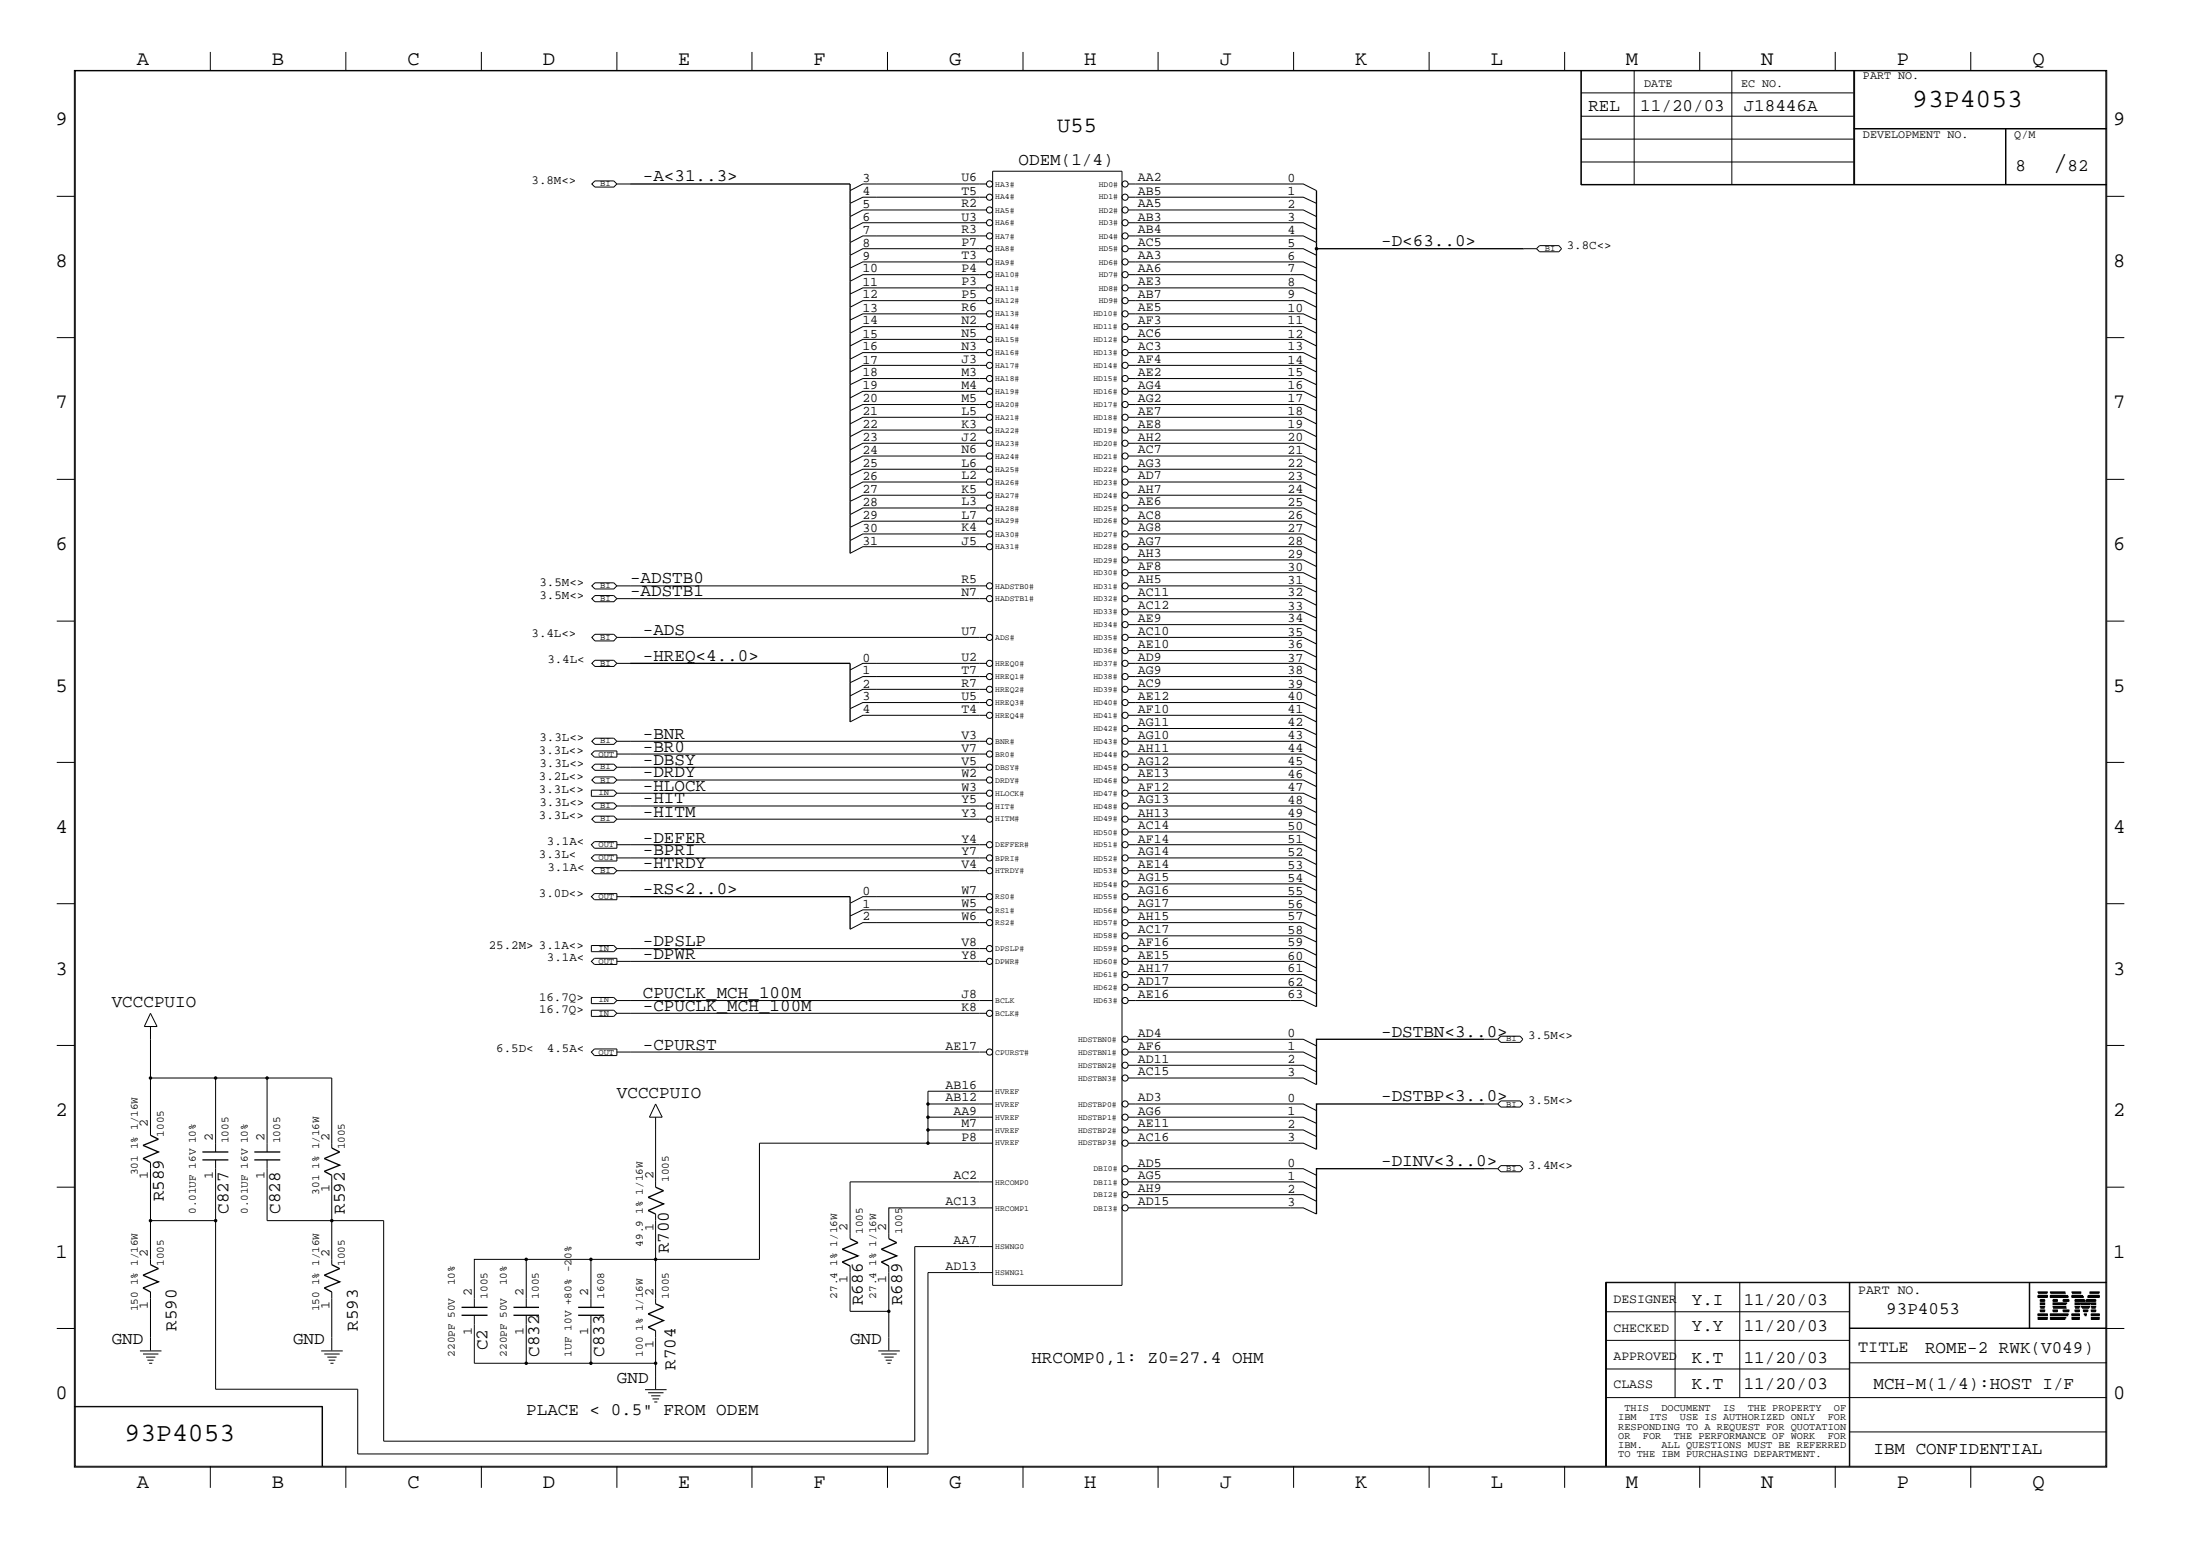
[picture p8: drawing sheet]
<svg xmlns="http://www.w3.org/2000/svg" width="423mm" height="300mm" viewBox="0 0 423 300" stroke-linecap="round" stroke-linejoin="round" font-family="sans-serif">
<g fill="none" stroke="#000" stroke-width=".19">
<path d="M14.3 13.5h391.1v268.7h-391.1zM14.5 13.6h390.7v268.4h-390.7zM40.5 10v3.5M66.5 10v3.5M92.6 10v3.5M118.7 10v3.5M144.7 10v3.5M170.8 10v3.5M196.9 10v3.5M222.8 10v3.5M248.9 10v3.5M275 10v3.5"/>
<path d="M301.1 10v3.5M304.2 13.5v22.1h101.2M304.2 17.9h52.5M304.3 13.5v22.1M314.5 13.5v22.1M327.1 10v3.5M333.2 13.5v22.1M353.1 10v3.5M356.7 13.5v22.1M356.9 13.5v22.1M379.2 10v3.5M10.9 37.8h3.4"/>
<path d="M113.9 35.4l.6-.6h3.6l.6 .6-.6 .6h-3.6zM118.7 35.4h2.5M189.8 37.9h-23.8l-2.4 1.2M189.8 35.4h-23.8l-2.4 1.3M191 32.9h24.9v214.3h-24.9zM217.1 35.4h33.7l2.5 1.3M217.1 37.9h33.7l2.5 1.2M304.2 35.5h101.2M304.2 26.8h52.5M304.2 22.4h52.5M304.3 31.2h52.4M356.7 24.8h48.7"/>
<path d="M356.7 24.7h48.7M385.9 24.8v10.8M386 24.8v10.8M405.4 37.8h3.4M189.8 57.8h-23.8l-2.4 1.3M189.8 45.4h-23.8l-2.4 1.3M189.8 47.8h-23.8l-2.4 1.3M189.8 50.4h-23.8l-2.4 1.2M189.8 52.8h-23.8l-2.4 1.3M189.8 55.4h-23.8l-2.4 1.2M189.8 42.8h-23.8l-2.4 1.3M189.8 40.4h-23.8l-2.4 1.3"/>
<path d="M217.1 57.8h33.7l2.5 1.3M217.1 55.4h33.7l2.5 1.2M217.1 52.8h33.7l2.5 1.3M217.1 45.4h33.7l2.5 1.3M217.1 47.8h33.7l2.5 1.3M217.1 50.4h33.7l2.5 1.2M217.1 42.8h33.7l2.5 1.3M217.1 40.4h33.7l2.5 1.3M293.2 47.8h2.5M296.2 47.2h3.8l.5 .6-.5 .6h-3.8l-.5-.6zM10.9 64.9h3.4M189.8 70.3h-23.8l-2.4 1.2"/>
<path d="M189.8 72.8h-23.8l-2.4 1.2M189.8 77.8h-23.8l-2.4 1.2M189.8 75.3h-23.8l-2.4 1.2M189.8 60.4h-23.8l-2.4 1.2M189.8 62.8h-23.8l-2.4 1.3M189.8 67.8h-23.8l-2.4 1.3M189.8 65.3h-23.8l-2.4 1.2M217.1 77.8h33.7l2.5 1.2M217.1 75.3h33.7l2.5 1.2M217.1 70.3h33.7l2.5 1.2M217.1 72.8h33.7l2.5 1.2M217.1 67.8h33.7l2.5 1.3"/>
<path d="M217.1 65.3h33.7l2.5 1.2M217.1 60.4h33.7l2.5 1.2M217.1 62.8h33.7l2.5 1.3M405.4 64.9h3.4M10.9 92.2h3.4M189.8 95.3h-23.8l-2.4 1.1M189.8 97.7h-23.8l-2.4 1.3M189.8 82.7h-23.8l-2.4 1.3M189.8 85.3h-23.8l-2.4 1.2M189.8 87.7h-23.8l-2.4 1.3M189.8 90.3h-23.8l-2.4 1.1M189.8 92.7h-23.8l-2.4 1.3"/>
<path d="M189.8 80.3h-23.8l-2.4 1.2M217.1 80.3h33.7l2.5 1.2M217.1 97.7h33.7l2.5 1.3M217.1 95.3h33.7l2.5 1.1M217.1 92.7h33.7l2.5 1.3M217.1 90.3h33.7l2.5 1.1M217.1 85.3h33.7l2.5 1.2M217.1 87.7h33.7l2.5 1.3M217.1 82.7h33.7l2.5 1.3M405.4 92.2h3.4M10.9 119.5h3.4M113.9 112.7l.6-.6h3.6l.6 .6-.6 .6h-3.6z"/>
<path d="M113.9 115.1l.6-.5h3.6l.6 .5-.6 .6h-3.6zM118.7 115.1h71.1M118.7 112.7h71.1M189.8 102.7h-23.8l-2.4 1.3M189.8 100.2h-23.8l-2.4 1.2M189.8 105.2h-23.8l-2.4 1.2M217.1 117.7h33.7l2.5 1.2M217.1 115.1h33.7l2.5 1.3M217.1 110.2h33.7l2.5 1.2M217.1 112.7h33.7l2.5 1.2M217.1 107.7h33.7l2.5 1.3M217.1 105.2h33.7l2.5 1.2"/>
<path d="M217.1 102.7h33.7l2.5 1.3M217.1 100.2h33.7l2.5 1.2M405.4 119.5h3.4M113.9 122.6l.6-.6h3.6l.6 .6-.6 .7h-3.6zM113.9 127.6l.6-.6h3.6l.6 .6-.6 .6h-3.6zM118.7 127.6h2.5M118.7 122.6h71.1M189.8 137.6h-23.8l-2.4 1.3M189.8 135.1h-23.8l-2.4 1.2M189.8 127.6h-23.8l-2.4 1.3M189.8 132.6h-23.8l-2.4 1.3M189.8 130.1h-23.8l-2.4 1.2"/>
<path d="M217.1 135.1h33.7l2.5 1.2M217.1 137.6h33.7l2.5 1.3M217.1 132.6h33.7l2.5 1.3M217.1 130.1h33.7l2.5 1.2M217.1 127.6h33.7l2.5 1.3M217.1 122.6h33.7l2.5 1.3M217.1 125.1h33.7l2.5 1.3M217.1 120.1h33.7l2.5 1.3M10.9 146.6h3.4M113.8 152h4.3l.6 .6-.6 .6h-4.3zM113.9 150l.6-.6h3.6l.6 .6-.6 .6h-3.6zM113.9 155l.6-.6h3.6l.6 .6-.6 .6h-3.6z"/>
<path d="M113.9 142.6l.6-.6h3.6l.6 .6-.6 .6h-3.6zM113.9 157.6l.6-.6h3.6l.6 .6-.6 .6h-3.6zM114.4 144.4h4.3v1.2h-4.3l-.6-.6zM114.5 147h3.6l.6 .6-.6 .6h-3.6l-.6-.6zM118.7 157.6h71.1M118.7 155h71.1M118.7 152.6h71.1M118.7 150h71.1M118.7 147.6h71.1M118.7 145h71.1M118.7 142.6h71.1M217.1 157.6h33.7l2.5 1.2"/>
<path d="M217.1 155h33.7l2.5 1.3M217.1 152.6h33.7l2.5 1.2M217.1 147.6h33.7l2.5 1.2M217.1 150h33.7l2.5 1.3M217.1 145h33.7l2.5 1.3M217.1 142.6h33.7l2.5 1.2M217.1 140.1h33.7l2.5 1.2M405.4 146.6h3.4M10.9 173.8h3.4M113.8 172.5l.6-.6h4.3v1.2h-4.3zM114.4 164.4h4.3v1.2h-4.3l-.6-.6zM114.4 161.9h4.3v1.3h-4.3l-.6-.7z"/>
<path d="M114.5 166.9h3.6l.6 .6-.6 .6h-3.6l-.6-.6zM118.7 172.5h2.5M118.7 167.5h71.1M118.7 165h71.1M118.7 162.5h71.1M189.8 177.5h-23.8l-2.4 1.2M189.8 172.5h-23.8l-2.4 1.2M189.8 175h-23.8l-2.4 1.2M217.1 177.5h33.7l2.5 1.2M217.1 172.5h33.7l2.5 1.2M217.1 175h33.7l2.5 1.2M217.1 170h33.7l2.5 1.3"/>
<path d="M217.1 167.5h33.7l2.5 1.2M217.1 165h33.7l2.5 1.3M217.1 160h33.7l2.5 1.3M217.1 162.5h33.7l2.5 1.2M405.4 173.8h3.4M29 197.4v9.9h12.5M29 194.9l1.2 2.5h-2.4zM113.8 181.9h4.3l.6 .6-.6 .5h-4.3zM113.8 191.9h4.3l.6 .5-.6 .6h-4.3zM113.8 194.3h4.3l.6 .6-.6 .6h-4.3zM114.4 184.3h4.3v1.2h-4.3l-.6-.6zM118.7 192.4h72.3"/>
<path d="M118.7 184.9h71.1M118.7 182.5h71.1M118.7 194.9h71.1M217.1 199.9h33.7l2.5 1.3M217.1 189.9h33.7l2.5 1.3M217.1 187.5h33.7l2.5 1.2M217.1 192.4h33.7l2.5 1.2M217.1 184.9h33.7l2.5 1.3M217.1 182.5h33.7l2.5 1.2M217.1 180h33.7l2.5 1.2M285.7 199.9h2.5M288.2 199.9l.6-.6h3.7l.5 .6-.5 .6h-3.7z"/>
<path d="M10.9 201.1h3.4M29 207.3v11.1M41.5 207.3h22.3v13.5M41.5 207.3v14.3M51.4 207.3v14.3M113.8 202.4l.6-.6h4.3v1.2h-4.3zM118.7 202.4h71.1M126.2 212.3l1.2 2.6h-2.4zM126.2 214.9v13.4M178.6 212.3v2.6h12.4M178.6 214.9v2.4h12.4M178.6 217.3v2.6h12.4"/>
<path d="M178.6 219.9h-32.5v22.3h-32.4v9.3M191 209.9h-12.4v2.4h12.4M217.1 207.3h33.7l2.5 1.3M217.1 204.9h33.7l2.5 1.3M217.1 202.4h33.7l2.5 1.2M217.1 219.9h33.7l2.5 1.2M217.1 217.3h33.7l2.5 1.3M217.1 214.9h33.7l2.5 1.2M217.1 212.3h33.7l2.5 1.3M285.7 212.3h2.5M288.8 211.8h3.7l.5 .5-.5 .6h-3.7l-.6-.6zM405.4 201.1h3.4"/>
<path d="M10.9 228.3h3.4M29 223.6v11.2h12.5M29 234.8v8.4M41.5 223.1v44.1h27.3v12.5h109.8v-34.9h12.4M51.4 223.1v11.7h12.4v-8.7M126.2 233.5v17.3M191 239.8h-15v37.4h-102.2v-42.4h-10v8.4M191 232.3h-20v6M191 227.3h-27.4v11M217.1 229.8h33.7l2.5 1.3M217.1 232.3h33.7l2.5 1.2M217.1 227.3h33.7l2.5 1.3"/>
<path d="M217.1 224.8h33.7l2.5 1.3M285.7 224.8h2.5M288.8 224.2h3.7l.5 .6-.5 .6h-3.7l-.6-.6zM405.4 228.3h3.4M10.9 255.5h3.4M26.9 259.8h4.2M29 248.5v11.3M61.8 259.8h4.2M63.8 248.5v11.3M91.3 253v9.2h10M101.3 253v9.2h12.4M101.3 242.2h-10v9.3"/>
<path d="M113.7 253v9.2h12.5M113.7 242.2h-12.4v9.3M126.2 255.9v11.3M163.6 243.5v8.7h7.4M169 259.8h4.1M171 243.5v16.3M308.9 246.7h96.5M308.9 257.8h47M308.9 252.3h47M309.1 246.6v35.4M322.3 246.6v22.2M334.8 246.6v22.2"/>
<path d="M355.9 246.6v35.4M355.9 255.4h49.5M355.9 255.5h52.9M390.5 246.6v8.9M390.6 246.6v8.9M392.2 253.7h1.8zM392.2 253.6h1.8zM392.2 253.4l1.8 .1zM392.2 253l1.8 .1zM392.2 252.8l1.8 .1zM392.2 252.7l1.8 .1zM392.2 249.4l1.8 .1z"/>
<path d="M392.2 249.3l1.8 .1zM392.2 249.2l1.8 .1zM392.2 248.8h1.8zM392.2 248.7h1.8zM392.2 248.5l1.8 .1zM392.6 252.3h.8zM392.6 252.1l.8 .1zM392.6 252l.8 .1zM392.6 251.6h.8zM392.6 251.5h.8zM392.6 251.3l.8 .1zM392.6 250.9l.8 .1z"/>
<path d="M392.6 250.8h.8zM392.6 250.6l.8 .1zM392.6 250.2l.8 .1zM392.6 250l.8 .1zM392.6 249.9h.8zM394.5 253.7h2.8zM394.5 253.6h2.9zM394.5 253.4l3 .1zM394.5 248.8h3zM394.5 248.7h2.9zM394.5 248.5l2.8 .1zM394.5 253l3.3 .1z"/>
<path d="M394.5 252.8l3.4 .1zM394.5 252.7l3.4 .1zM394.5 249.4l3.4 .1zM394.5 249.3l3.4 .1zM394.5 249.2l3.3 .1zM395.1 251.6h2.6zM395.1 251.5h2.5zM395.1 251.3l2.4 .1zM395.1 250.9l2.4 .1zM395.1 250.8h2.5zM395.1 250.6l2.6 .1zM395.1 252.3h.8z"/>
<path d="M395.1 252.1l.8 .1zM395.1 252l.8 .1zM395.1 250.2l.8 .1zM395.1 250l.8 .1zM395.1 249.9h.8zM397 252.3h1.1zM397 252.1l1.1 .1zM397 252l1.1 .1zM397 250.2l1.1 .1zM397 250l1.1 .1zM397 249.9h1.1zM398.7 253.7h1.4z"/>
<path d="M398.7 253.6h1.4zM398.7 253.4l1.4 .1zM398.7 253l1.4 .1zM398.7 252.8l1.4 .1zM398.7 252.7l1.4 .1zM398.7 249.4l2.2 .1zM398.7 249.3l2.1 .1zM398.7 249.2l2 .1zM398.7 248.8h1.8zM398.7 248.7h1.8zM398.7 248.5l1.7 .1zM399.3 252.3h.8z"/>
<path d="M399.3 252.1l.8 .1zM399.3 252l.8 .1zM399.3 251.6h.8zM399.3 251.5h.8zM399.3 251.3l.8 .1zM399.3 250.9l.8 .1zM399.3 250.8h.8zM399.3 250.6l.8 .1zM399.3 250.2l1.9 .1zM399.3 250l1.9 .1zM399.3 249.9h1.8zM400.3 250.6l2 .1z"/>
<path d="M400.4 250.9l1.8 .1zM400.4 250.8h1.8zM400.5 251.3l1.6 .1zM400.6 251.5h1.5zM400.6 251.6h1.4zM400.9 252.1l.8 .1zM400.9 252l.8 .1zM401 252.3h.7zM401.1 252.7l.4 .1zM401.2 252.8l.3 .1zM401.2 253l.2 .1zM401.4 250.2l1.9 .1z"/>
<path d="M401.5 250l1.8 .1zM401.5 249.9h1.8zM401.7 249.4l2.2 .1zM401.8 249.3l2.1 .1zM401.8 249.2l2.1 .1zM402.1 248.8h1.8zM402.1 248.7h1.8zM402.2 248.5l1.7 .1zM402.4 253.7h1.5zM402.4 253.6h1.5zM402.4 253.4l1.5 .1zM402.4 253l1.5 .1z"/>
<path d="M402.4 252.8l1.5 .1zM402.4 252.7l1.5 .1zM402.4 252.3h.9zM402.4 252.1l.9 .1zM402.4 252l.9 .1zM402.4 251.6h.9zM402.4 251.5h.9zM402.4 251.3l.9 .1zM402.4 250.9l.9 .1zM402.4 250.8h.9zM402.4 250.6l.9 .1zM405.4 246.6h-96.5v35.4"/>
<path d="M14.3 270.5h47.8v11.5M14.3 270.6h47.8M27.5 260.4h3M28.1 261h1.8M28.4 261.6h1.1M28.7 262.2h.6M62 270.5v11.5M62.4 260.4h3M63 261h1.8M63.2 261.6h1.3M63.6 262.2h.6M124.1 267.3h4.2"/>
<path d="M124.7 267.9h3M125.3 268.5h1.8M125.6 269.1h1.2M125.9 269.7h.6M169.6 260.4h3M170.2 261h1.8M170.4 261.6h1.2M170.8 262.2h.6M308.9 268.8h96.5M308.9 263.3h47M355.9 275.4h49.5M355.9 262.1h49.5"/>
<path d="M40.5 282v4.2M66.5 282v4.2M92.6 282v4.2M118.7 282v4.2M144.7 282v4.2M170.8 282v4.2M196.9 282v4.2M222.8 282v4.2M248.9 282v4.2M275 282v4.2M301.1 282v4.2M327.1 282v4.2"/>
<path d="M353.1 282v4.2M379.2 282v4.2"/>
<circle cx="190.4" cy="37.9" r=".59"/>
<circle cx="190.4" cy="35.4" r=".59"/>
<circle cx="216.5" cy="37.9" r=".59"/>
<circle cx="216.5" cy="35.4" r=".59"/>
<circle cx="190.4" cy="50.4" r=".59"/>
<circle cx="190.4" cy="47.8" r=".59"/>
<circle cx="190.4" cy="40.4" r=".59"/>
<circle cx="190.4" cy="42.8" r=".59"/>
<circle cx="190.4" cy="45.4" r=".59"/>
<circle cx="190.4" cy="55.4" r=".59"/>
<circle cx="190.4" cy="52.8" r=".59"/>
<circle cx="190.4" cy="57.8" r=".59"/>
<circle cx="216.5" cy="50.4" r=".59"/>
<circle cx="216.5" cy="47.8" r=".59"/>
<circle cx="216.5" cy="45.4" r=".59"/>
<circle cx="216.5" cy="40.4" r=".59"/>
<circle cx="216.5" cy="42.8" r=".59"/>
<circle cx="216.5" cy="55.4" r=".59"/>
<circle cx="216.5" cy="52.8" r=".59"/>
<circle cx="216.5" cy="57.8" r=".59"/>
<circle cx="190.4" cy="72.8" r=".59"/>
<circle cx="190.4" cy="70.3" r=".59"/>
<circle cx="190.4" cy="67.8" r=".59"/>
<circle cx="190.4" cy="65.3" r=".59"/>
<circle cx="190.4" cy="62.8" r=".59"/>
<circle cx="190.4" cy="60.4" r=".59"/>
<circle cx="190.4" cy="77.8" r=".59"/>
<circle cx="190.4" cy="75.3" r=".59"/>
<circle cx="216.5" cy="70.3" r=".59"/>
<circle cx="216.5" cy="72.8" r=".59"/>
<circle cx="216.5" cy="62.8" r=".59"/>
<circle cx="216.5" cy="65.3" r=".59"/>
<circle cx="216.5" cy="67.8" r=".59"/>
<circle cx="216.5" cy="60.4" r=".59"/>
<circle cx="216.5" cy="75.3" r=".59"/>
<circle cx="216.5" cy="77.8" r=".59"/>
<circle cx="190.4" cy="95.2" r=".59"/>
<circle cx="190.4" cy="92.7" r=".59"/>
<circle cx="190.4" cy="85.3" r=".59"/>
<circle cx="190.4" cy="82.7" r=".59"/>
<circle cx="190.4" cy="80.3" r=".59"/>
<circle cx="190.4" cy="97.7" r=".59"/>
<circle cx="190.4" cy="90.3" r=".59"/>
<circle cx="190.4" cy="87.7" r=".59"/>
<circle cx="216.5" cy="92.7" r=".59"/>
<circle cx="216.5" cy="85.3" r=".59"/>
<circle cx="216.5" cy="80.3" r=".59"/>
<circle cx="216.5" cy="82.7" r=".59"/>
<circle cx="216.5" cy="95.2" r=".59"/>
<circle cx="216.5" cy="97.7" r=".59"/>
<circle cx="216.5" cy="87.7" r=".59"/>
<circle cx="216.5" cy="90.3" r=".59"/>
<circle cx="190.4" cy="115.1" r=".59"/>
<circle cx="190.4" cy="105.2" r=".59"/>
<circle cx="190.4" cy="102.7" r=".59"/>
<circle cx="190.4" cy="100.2" r=".59"/>
<circle cx="190.4" cy="112.7" r=".59"/>
<circle cx="216.5" cy="115.1" r=".59"/>
<circle cx="216.5" cy="105.2" r=".59"/>
<circle cx="216.5" cy="107.7" r=".59"/>
<circle cx="216.5" cy="117.7" r=".59"/>
<circle cx="216.5" cy="102.7" r=".59"/>
<circle cx="216.5" cy="100.2" r=".59"/>
<circle cx="216.5" cy="112.7" r=".59"/>
<circle cx="216.5" cy="110.2" r=".59"/>
<circle cx="190.4" cy="130.1" r=".59"/>
<circle cx="190.4" cy="137.6" r=".59"/>
<circle cx="190.4" cy="127.6" r=".59"/>
<circle cx="190.4" cy="122.6" r=".59"/>
<circle cx="190.4" cy="135.1" r=".59"/>
<circle cx="190.4" cy="132.6" r=".59"/>
<circle cx="216.5" cy="130.1" r=".59"/>
<circle cx="216.5" cy="122.6" r=".59"/>
<circle cx="216.5" cy="137.6" r=".59"/>
<circle cx="216.5" cy="127.6" r=".59"/>
<circle cx="216.5" cy="125.1" r=".59"/>
<circle cx="216.5" cy="120.1" r=".59"/>
<circle cx="216.5" cy="132.6" r=".59"/>
<circle cx="216.5" cy="135.1" r=".59"/>
<circle cx="190.4" cy="145" r=".59"/>
<circle cx="190.4" cy="147.6" r=".59"/>
<circle cx="190.4" cy="155" r=".59"/>
<circle cx="190.4" cy="152.6" r=".59"/>
<circle cx="190.4" cy="150" r=".59"/>
<circle cx="190.4" cy="157.6" r=".59"/>
<circle cx="190.4" cy="142.6" r=".59"/>
<circle cx="216.5" cy="147.6" r=".59"/>
<circle cx="216.5" cy="145" r=".59"/>
<circle cx="216.5" cy="140.1" r=".59"/>
<circle cx="216.5" cy="152.6" r=".59"/>
<circle cx="216.5" cy="155" r=".59"/>
<circle cx="216.5" cy="157.6" r=".59"/>
<circle cx="216.5" cy="150" r=".59"/>
<circle cx="216.5" cy="142.6" r=".59"/>
<circle cx="190.4" cy="165" r=".59"/>
<circle cx="190.4" cy="167.5" r=".59"/>
<circle cx="190.4" cy="162.5" r=".59"/>
<circle cx="190.4" cy="177.5" r=".59"/>
<circle cx="190.4" cy="175" r=".59"/>
<circle cx="190.4" cy="172.5" r=".59"/>
<circle cx="216.5" cy="167.5" r=".59"/>
<circle cx="216.5" cy="170" r=".59"/>
<circle cx="216.5" cy="165" r=".59"/>
<circle cx="216.5" cy="162.5" r=".59"/>
<circle cx="216.5" cy="172.5" r=".59"/>
<circle cx="216.5" cy="177.5" r=".59"/>
<circle cx="216.5" cy="175" r=".59"/>
<circle cx="216.5" cy="160" r=".59"/>
<circle cx="190.4" cy="184.9" r=".59"/>
<circle cx="190.4" cy="194.9" r=".59"/>
<circle cx="190.4" cy="182.5" r=".59"/>
<circle cx="216.5" cy="189.9" r=".59"/>
<circle cx="216.5" cy="192.4" r=".59"/>
<circle cx="216.5" cy="187.5" r=".59"/>
<circle cx="216.5" cy="184.9" r=".59"/>
<circle cx="216.5" cy="180" r=".59"/>
<circle cx="216.5" cy="199.9" r=".59"/>
<circle cx="216.5" cy="182.5" r=".59"/>
<circle cx="190.4" cy="202.4" r=".59"/>
<circle cx="216.5" cy="214.9" r=".59"/>
<circle cx="216.5" cy="207.3" r=".59"/>
<circle cx="216.5" cy="212.3" r=".59"/>
<circle cx="216.5" cy="219.9" r=".59"/>
<circle cx="216.5" cy="217.3" r=".59"/>
<circle cx="216.5" cy="204.9" r=".59"/>
<circle cx="216.5" cy="202.4" r=".59"/>
<circle cx="216.5" cy="229.8" r=".59"/>
<circle cx="216.5" cy="232.3" r=".59"/>
<circle cx="216.5" cy="227.3" r=".59"/>
<circle cx="216.5" cy="224.8" r=".59"/>
</g>
<g fill="none" stroke="#000" stroke-width=".25">
<path d="M121.2 35.4h42.4v71M253.3 36.7v11.1h39.9M253.3 47.8v145.8M121.2 127.6h42.4v11.3M121.2 172.5h42.4v6.2M285.7 199.9h-32.4v8.7M29 218.4l1.5 .7-3 1.2 3 1.3-3 1.2 1.5 .8M285.7 212.3h-32.4v8.8M38.9 223.1h5M38.9 221.6h5M48.9 223.1h5M48.9 221.6h5"/>
<path d="M63.8 220.8l1.6 .8-3 1.2 3 1.3-3 1.2 1.4 .8M126.2 228.3l1.5 .7-3 1.3 3 1.3-3 1.2 1.5 .7M163.6 238.3l1.5 .7-3 1.3 3 1.3-3 1.1 1.5 .8M171 238.3l1.6 .7-3 1.3 3 1.3-3 1.1 1.4 .8M285.7 224.8h-32.4v8.7M29 243.2l1.5 .8-3 1.3 3 1.2-3 1.2 1.5 .8M63.8 243.2l1.6 .8-3 1.3 3 1.2-3 1.2 1.4 .8M88.8 253h5M88.8 251.5h5M98.8 253h4.9M98.8 251.5h4.9M111.3 253h4.9"/>
<path d="M111.3 251.5h4.9M126.2 250.8l1.5 .7-3 1.2 3 1.3-3 1.3 1.5 .6"/>
</g>
<g fill="#000">
<circle cx="253.3" cy="47.8" r=".34"/>
<circle cx="29" cy="207.3" r=".34"/>
<circle cx="41.5" cy="207.3" r=".34"/>
<circle cx="51.4" cy="207.3" r=".34"/>
<circle cx="178.6" cy="212.3" r=".34"/>
<circle cx="178.6" cy="217.3" r=".34"/>
<circle cx="178.6" cy="214.9" r=".34"/>
<circle cx="178.6" cy="219.9" r=".34"/>
<circle cx="29" cy="234.8" r=".34"/>
<circle cx="41.5" cy="234.8" r=".34"/>
<circle cx="63.8" cy="234.8" r=".34"/>
<circle cx="101.3" cy="242.2" r=".34"/>
<circle cx="113.7" cy="242.2" r=".34"/>
<circle cx="126.2" cy="242.2" r=".34"/>
<circle cx="171" cy="252.2" r=".34"/>
<circle cx="101.3" cy="262.2" r=".34"/>
<circle cx="113.7" cy="262.2" r=".34"/>
<circle cx="126.2" cy="262.2" r=".34"/>
</g>
<text font-size="5.2" x="395" y="32.9">/</text>
<g font-size="5.1">
<text x="368" y="20.5">93P4053</text>
<text x="24" y="277.2">93P4053</text>
</g>
<text font-size="4.2" x="203.5" y="25.4">U55</text>
<g font-size="4">
<text x="26.3" y="12.5">A</text>
<text x="52.3" y="12.5">B</text>
<text x="78.4" y="12.5">C</text>
<text x="104.5" y="12.5">D</text>
<text x="130.5" y="12.5">E</text>
<text x="156.5" y="12.5">F</text>
<text x="182.6" y="12.5">G</text>
<text x="208.6" y="12.5">H</text>
<text x="234.7" y="12.5">J</text>
<text x="260.8" y="12.5">K</text>
<text x="286.9" y="12.5">L</text>
<text x="312.8" y="12.5">M</text>
<text x="338.9" y="12.5">N</text>
<text x="365" y="12.5">P</text>
<text x="391.1" y="12.5">Q</text>
<text x="10.7" y="24.1">9</text>
<text x="406.7" y="24.1">9</text>
<text x="10.7" y="51.4">8</text>
<text x="406.7" y="51.4">8</text>
<text x="10.7" y="78.6">7</text>
<text x="406.7" y="78.6">7</text>
<text x="10.7" y="105.8">6</text>
<text x="406.7" y="105.8">6</text>
<text x="10.7" y="133.1">5</text>
<text x="406.7" y="133.1">5</text>
<text x="10.7" y="160.2">4</text>
<text x="406.7" y="160.2">4</text>
<text x="10.7" y="187.5">3</text>
<text x="406.7" y="187.5">3</text>
<text x="10.7" y="214.6">2</text>
<text x="406.7" y="214.6">2</text>
<text x="10.7" y="241.9">1</text>
<text x="406.7" y="241.9">1</text>
<text x="10.7" y="269.2">0</text>
<text x="406.7" y="269.2">0</text>
<text x="26.3" y="286.2">A</text>
<text x="52.3" y="286.2">B</text>
<text x="78.4" y="286.2">C</text>
<text x="104.5" y="286.2">D</text>
<text x="130.5" y="286.2">E</text>
<text x="156.5" y="286.2">F</text>
<text x="182.6" y="286.2">G</text>
<text x="208.6" y="286.2">H</text>
<text x="234.7" y="286.2">J</text>
<text x="260.8" y="286.2">K</text>
<text x="286.9" y="286.2">L</text>
<text x="312.8" y="286.2">M</text>
<text x="338.9" y="286.2">N</text>
<text x="365" y="286.2">P</text>
<text x="391.1" y="286.2">Q</text>
</g>
<g font-size="3.4">
<text x="305.6" y="21.4">REL</text>
<text x="315.6" y="21.4">11/20/03</text>
<text x="335.5" y="21.4">J18446A</text>
<text x="123.7" y="34.9">-A&lt;31..3&gt;</text>
<text x="196" y="31.7">ODEM(1/4)</text>
<text x="387.9" y="32.9">8</text>
<text x="397.8" y="32.9">82</text>
<text x="265.8" y="47.3">-D&lt;63..0&gt;</text>
<text x="121.2" y="112.2">-ADSTB0</text>
<text x="121.2" y="114.6">-ADSTB1</text>
<text x="123.7" y="122.2">-ADS</text>
<text x="123.7" y="127.1">-HREQ&lt;4..0&gt;</text>
<text x="123.7" y="142.1">-BNR</text>
<text x="123.7" y="144.6">-BR0</text>
<text x="123.7" y="147.1">-DBSY</text>
<text x="123.7" y="149.5">-DRDY</text>
<text x="123.7" y="152.1">-HLOCK</text>
<text x="123.7" y="154.5">-HIT</text>
<text x="123.7" y="157.1">-HITM</text>
<text x="123.7" y="164.5">-BPRI</text>
<text x="123.7" y="162.1">-DEFER</text>
<text x="123.7" y="167">-HTRDY</text>
<text x="123.7" y="172">-RS&lt;2..0&gt;</text>
<text x="123.7" y="181.9">-DPSLP</text>
<text x="123.7" y="184.5">-DPWR</text>
<text x="123.7" y="191.9">CPUCLK_MCH_100M</text>
<text x="21.5" y="193.6">VCCCPUIO</text>
<text x="123.7" y="194.4">-CPUCLK_MCH_100M</text>
<text x="123.7" y="201.9">-CPURST</text>
<text x="265.8" y="199.4">-DSTBN&lt;3..0&gt;</text>
<text x="118.7" y="211.2">VCCCPUIO</text>
<text x="265.8" y="211.8">-DSTBP&lt;3..0&gt;</text>
<text x="265.8" y="224.4">-DINV&lt;3..0&gt;</text>
<text x="31.5" y="231.1" transform="rotate(-90 31.5 231.1)">R589</text>
<text x="43.9" y="233.5" transform="rotate(-90 43.9 233.5)">C827</text>
<text x="53.9" y="233.5" transform="rotate(-90 53.9 233.5)">C828</text>
<text x="66.4" y="233.5" transform="rotate(-90 66.4 233.5)">R592</text>
<text x="128.7" y="241" transform="rotate(-90 128.7 241)">R700</text>
<text x="166" y="251" transform="rotate(-90 166 251)">R686</text>
<text x="173.6" y="251" transform="rotate(-90 173.6 251)">R689</text>
<text x="325.5" y="251">Y.I</text>
<text x="335.5" y="251">11/20/03</text>
<text x="34" y="255.9" transform="rotate(-90 34 255.9)">R590</text>
<text x="68.8" y="255.9" transform="rotate(-90 68.8 255.9)">R593</text>
<text x="325.5" y="255.9">Y.Y</text>
<text x="335.5" y="255.9">11/20/03</text>
<text x="363" y="252.7">93P4053</text>
<text x="21.5" y="258.5">GND</text>
<text x="56.4" y="258.5">GND</text>
<text x="93.8" y="259.8" transform="rotate(-90 93.8 259.8)">C2</text>
<text x="103.7" y="260.9" transform="rotate(-90 103.7 260.9)">C832</text>
<text x="116.2" y="260.9" transform="rotate(-90 116.2 260.9)">C833</text>
<text x="130" y="263.5" transform="rotate(-90 130 263.5)">R704</text>
<text x="163.6" y="258.5">GND</text>
<text x="198.5" y="262.2">HRCOMP0,1: Z0=27.4 OHM</text>
<text x="325.5" y="262.2">K.T</text>
<text x="335.5" y="262.2">11/20/03</text>
<text x="370.4" y="260.2">ROME-2 RWK(V049)</text>
<text x="118.7" y="265.9">GND</text>
<text x="325.5" y="267.2">K.T</text>
<text x="335.5" y="267.2">11/20/03</text>
<text x="360.5" y="267.2">MCH-M(1/4):HOST I/F</text>
<text x="101.3" y="272.2">PLACE &lt; 0.5&quot; FROM ODEM</text>
<text x="360.5" y="279.7">IBM CONFIDENTIAL</text>
</g>
<text font-size="3.2" x="357.5" y="260">TITLE</text>
<g font-size="2.5">
<text x="165.9" y="35">3</text>
<text x="185" y="34.9">U6</text>
<text x="218.9" y="34.9">AA2</text>
<text x="247.7" y="35">0</text>
<text x="165.9" y="37.5">4</text>
<text x="165.9" y="40">5</text>
<text x="185" y="39.9">R2</text>
<text x="185" y="37.4">T5</text>
<text x="218.9" y="39.9">AA5</text>
<text x="218.9" y="37.4">AB5</text>
<text x="247.7" y="37.5">1</text>
<text x="247.7" y="40">2</text>
<text x="165.9" y="45">7</text>
<text x="165.9" y="47.5">8</text>
<text x="165.9" y="42.5">6</text>
<text x="185" y="42.4">U3</text>
<text x="185" y="44.9">R3</text>
<text x="185" y="47.3">P7</text>
<text x="218.9" y="44.9">AB4</text>
<text x="218.9" y="47.3">AC5</text>
<text x="218.9" y="42.4">AB3</text>
<text x="247.7" y="42.5">3</text>
<text x="247.7" y="45">4</text>
<text x="247.7" y="47.5">5</text>
<text x="165.9" y="50">9</text>
<text x="165.9" y="52.4">10</text>
<text x="185" y="52.3">P4</text>
<text x="185" y="49.9">T3</text>
<text x="218.9" y="49.9">AA3</text>
<text x="218.9" y="52.3">AA6</text>
<text x="247.7" y="50">6</text>
<text x="247.7" y="52.4">7</text>
<text x="165.9" y="57.4">12</text>
<text x="165.9" y="59.9">13</text>
<text x="165.9" y="54.9">11</text>
<text x="185" y="54.9">P3</text>
<text x="185" y="59.9">R6</text>
<text x="185" y="57.3">P5</text>
<text x="218.9" y="59.9">AE5</text>
<text x="218.9" y="54.9">AE3</text>
<text x="218.9" y="57.3">AB7</text>
<text x="247.7" y="54.9">8</text>
<text x="247.7" y="57.4">9</text>
<text x="247.7" y="59.9">10</text>
<text x="165.9" y="62.4">14</text>
<text x="165.9" y="64.9">15</text>
<text x="185" y="62.3">N2</text>
<text x="185" y="64.9">N5</text>
<text x="218.9" y="64.9">AC6</text>
<text x="218.9" y="62.3">AF3</text>
<text x="247.7" y="62.4">11</text>
<text x="247.7" y="64.9">12</text>
<text x="165.9" y="69.9">17</text>
<text x="165.9" y="67.4">16</text>
<text x="185" y="69.8">J3</text>
<text x="185" y="67.3">N3</text>
<text x="218.9" y="67.3">AC3</text>
<text x="218.9" y="69.8">AF4</text>
<text x="247.7" y="67.4">13</text>
<text x="247.7" y="69.9">14</text>
<text x="165.9" y="72.4">18</text>
<text x="165.9" y="74.8">19</text>
<text x="165.9" y="77.4">20</text>
<text x="185" y="72.3">M3</text>
<text x="185" y="77.3">M5</text>
<text x="185" y="74.8">M4</text>
<text x="218.9" y="72.3">AE2</text>
<text x="218.9" y="74.8">AG4</text>
<text x="218.9" y="77.3">AG2</text>
<text x="247.7" y="72.4">15</text>
<text x="247.7" y="74.8">16</text>
<text x="247.7" y="77.4">17</text>
<text x="165.9" y="82.4">22</text>
<text x="165.9" y="79.8">21</text>
<text x="185" y="82.3">K3</text>
<text x="185" y="79.8">L5</text>
<text x="218.9" y="79.8">AE7</text>
<text x="218.9" y="82.3">AE8</text>
<text x="247.7" y="79.8">18</text>
<text x="247.7" y="82.4">19</text>
<text x="165.9" y="84.8">23</text>
<text x="165.9" y="87.4">24</text>
<text x="165.9" y="89.8">25</text>
<text x="185" y="84.8">J2</text>
<text x="185" y="87.2">N6</text>
<text x="185" y="89.7">L6</text>
<text x="218.9" y="87.2">AC7</text>
<text x="218.9" y="84.8">AH2</text>
<text x="218.9" y="89.7">AG3</text>
<text x="247.7" y="87.4">21</text>
<text x="247.7" y="84.8">20</text>
<text x="247.7" y="89.8">22</text>
<text x="165.9" y="94.8">27</text>
<text x="165.9" y="92.4">26</text>
<text x="185" y="92.2">L2</text>
<text x="185" y="94.7">K5</text>
<text x="218.9" y="92.2">AD7</text>
<text x="218.9" y="94.7">AH7</text>
<text x="247.7" y="92.4">23</text>
<text x="247.7" y="94.8">24</text>
<text x="165.9" y="99.8">29</text>
<text x="165.9" y="97.3">28</text>
<text x="185" y="97.2">L3</text>
<text x="185" y="99.7">L7</text>
<text x="218.9" y="97.2">AE6</text>
<text x="218.9" y="99.7">AC8</text>
<text x="247.7" y="99.8">26</text>
<text x="247.7" y="97.3">25</text>
<text x="165.9" y="102.3">30</text>
<text x="165.9" y="104.8">31</text>
<text x="185" y="102.2">K4</text>
<text x="185" y="104.7">J5</text>
<text x="218.9" y="102.2">AG8</text>
<text x="218.9" y="104.7">AG7</text>
<text x="218.9" y="107.2">AH3</text>
<text x="247.7" y="102.3">27</text>
<text x="247.7" y="104.8">28</text>
<text x="247.7" y="107.3">29</text>
<text x="185" y="112.2">R5</text>
<text x="218.9" y="109.6">AF8</text>
<text x="218.9" y="112.2">AH5</text>
<text x="247.7" y="112.3">31</text>
<text x="247.7" y="109.8">30</text>
<text x="185" y="114.6">N7</text>
<text x="218.9" y="114.6">AC11</text>
<text x="218.9" y="119.6">AE9</text>
<text x="218.9" y="117.2">AC12</text>
<text x="247.7" y="119.7">34</text>
<text x="247.7" y="117.3">33</text>
<text x="247.7" y="114.7">32</text>
<text x="185" y="122.2">U7</text>
<text x="218.9" y="124.6">AE10</text>
<text x="218.9" y="122.2">AC10</text>
<text x="247.7" y="124.7">36</text>
<text x="247.7" y="122.3">35</text>
<text x="165.9" y="129.7">1</text>
<text x="165.9" y="127.3">0</text>
<text x="185" y="127.1">U2</text>
<text x="185" y="129.6">T7</text>
<text x="218.9" y="127.1">AD9</text>
<text x="218.9" y="129.6">AG9</text>
<text x="247.7" y="127.3">37</text>
<text x="247.7" y="129.7">38</text>
<text x="165.9" y="132.3">2</text>
<text x="165.9" y="134.7">3</text>
<text x="165.9" y="137.2">4</text>
<text x="185" y="137.1">T4</text>
<text x="185" y="134.6">U5</text>
<text x="185" y="132.1">R7</text>
<text x="218.9" y="132.1">AC9</text>
<text x="218.9" y="137.1">AF10</text>
<text x="218.9" y="134.6">AE12</text>
<text x="247.7" y="132.2">39</text>
<text x="247.7" y="137.2">41</text>
<text x="247.7" y="134.7">40</text>
<text x="185" y="142.1">V3</text>
<text x="218.9" y="139.6">AG11</text>
<text x="218.9" y="142.1">AG10</text>
<text x="247.7" y="139.7">42</text>
<text x="247.7" y="142.2">43</text>
<text x="185" y="149.5">W2</text>
<text x="185" y="147.1">V5</text>
<text x="185" y="144.6">V7</text>
<text x="218.9" y="149.5">AE13</text>
<text x="218.9" y="144.6">AH11</text>
<text x="218.9" y="147.1">AG12</text>
<text x="247.7" y="144.7">44</text>
<text x="247.7" y="147.2">45</text>
<text x="247.7" y="149.7">46</text>
<text x="185" y="154.5">Y5</text>
<text x="185" y="152.1">W3</text>
<text x="218.9" y="152.1">AF12</text>
<text x="218.9" y="154.5">AG13</text>
<text x="247.7" y="152.1">47</text>
<text x="247.7" y="154.6">48</text>
<text x="185" y="157.1">Y3</text>
<text x="218.9" y="159.5">AC14</text>
<text x="218.9" y="157.1">AH13</text>
<text x="247.7" y="157.1">49</text>
<text x="247.7" y="159.6">50</text>
<text x="185" y="162.1">Y4</text>
<text x="185" y="167">V4</text>
<text x="185" y="164.5">Y7</text>
<text x="218.9" y="162.1">AF14</text>
<text x="218.9" y="167">AE14</text>
<text x="218.9" y="164.5">AG14</text>
<text x="247.7" y="162.1">51</text>
<text x="247.7" y="164.6">52</text>
<text x="247.7" y="167.1">53</text>
<text x="165.9" y="172.1">0</text>
<text x="185" y="172">W7</text>
<text x="218.9" y="169.5">AG15</text>
<text x="218.9" y="172">AG16</text>
<text x="247.7" y="169.6">54</text>
<text x="247.7" y="172.1">55</text>
<text x="165.9" y="177">2</text>
<text x="165.9" y="174.6">1</text>
<text x="185" y="174.5">W5</text>
<text x="185" y="177">W6</text>
<text x="218.9" y="179.5">AC17</text>
<text x="218.9" y="174.5">AG17</text>
<text x="218.9" y="177">AH15</text>
<text x="247.7" y="174.6">56</text>
<text x="247.7" y="177">57</text>
<text x="247.7" y="179.6">58</text>
<text x="185" y="181.9">V8</text>
<text x="185" y="184.5">Y8</text>
<text x="218.9" y="184.5">AE15</text>
<text x="218.9" y="181.9">AF16</text>
<text x="247.7" y="182">59</text>
<text x="247.7" y="184.6">60</text>
<text x="185" y="191.9">J8</text>
<text x="218.9" y="189.4">AD17</text>
<text x="218.9" y="191.9">AE16</text>
<text x="218.9" y="186.9">AH17</text>
<text x="247.7" y="187">61</text>
<text x="247.7" y="189.6">62</text>
<text x="185" y="194.4">K8</text>
<text x="247.7" y="192">63</text>
<text x="181.9" y="201.9">AE17</text>
<text x="218.9" y="201.9">AF6</text>
<text x="218.9" y="199.4">AD4</text>
<text x="247.7" y="199.5">0</text>
<text x="247.7" y="202">1</text>
<text x="181.9" y="209.4">AB16</text>
<text x="218.9" y="206.8">AC15</text>
<text x="218.9" y="204.4">AD11</text>
<text x="247.7" y="207">3</text>
<text x="247.7" y="204.5">2</text>
<text x="181.9" y="211.8">AB12</text>
<text x="183.5" y="214.4">AA9</text>
<text x="218.9" y="211.8">AD3</text>
<text x="218.9" y="214.4">AG6</text>
<text x="247.7" y="212">0</text>
<text x="247.7" y="214.5">1</text>
<text x="28.4" y="216.8" transform="rotate(-90 28.4 216.8)">2</text>
<text x="41" y="219.4" transform="rotate(-90 41 219.4)">2</text>
<text x="50.9" y="219.4" transform="rotate(-90 50.9 219.4)">2</text>
<text x="63.4" y="219.4" transform="rotate(-90 63.4 219.4)">2</text>
<text x="185" y="216.8">M7</text>
<text x="185" y="219.4">P8</text>
<text x="218.9" y="216.8">AE11</text>
<text x="218.9" y="219.4">AC16</text>
<text x="247.7" y="219.5">3</text>
<text x="247.7" y="216.9">2</text>
<text x="28.4" y="226.8" transform="rotate(-90 28.4 226.8)">1</text>
<text x="41" y="226.8" transform="rotate(-90 41 226.8)">1</text>
<text x="50.9" y="226.8" transform="rotate(-90 50.9 226.8)">1</text>
<text x="125.7" y="226.8" transform="rotate(-90 125.7 226.8)">2</text>
<text x="183.5" y="226.8">AC2</text>
<text x="218.9" y="224.4">AD5</text>
<text x="218.9" y="226.8">AG5</text>
<text x="247.7" y="224.5">0</text>
<text x="247.7" y="226.9">1</text>
<text x="63.4" y="229.4" transform="rotate(-90 63.4 229.4)">1</text>
<text x="181.9" y="231.8">AC13</text>
<text x="218.9" y="231.8">AD15</text>
<text x="218.9" y="229.3">AH9</text>
<text x="247.7" y="229.4">2</text>
<text x="247.7" y="231.9">3</text>
<text x="125.7" y="236.8" transform="rotate(-90 125.7 236.8)">1</text>
<text x="163.1" y="236.8" transform="rotate(-90 163.1 236.8)">2</text>
<text x="170.5" y="236.8" transform="rotate(-90 170.5 236.8)">2</text>
<text x="183.5" y="239.3">AA7</text>
<text x="28.4" y="241.8" transform="rotate(-90 28.4 241.8)">2</text>
<text x="63.4" y="241.8" transform="rotate(-90 63.4 241.8)">2</text>
<text x="181.9" y="244.3">AD13</text>
<text x="28.4" y="251.8" transform="rotate(-90 28.4 251.8)">1</text>
<text x="63.4" y="251.8" transform="rotate(-90 63.4 251.8)">1</text>
<text x="90.8" y="249.3" transform="rotate(-90 90.8 249.3)">2</text>
<text x="100.8" y="249.3" transform="rotate(-90 100.8 249.3)">2</text>
<text x="113.2" y="249.3" transform="rotate(-90 113.2 249.3)">2</text>
<text x="125.7" y="249.3" transform="rotate(-90 125.7 249.3)">2</text>
<text x="163.1" y="246.8" transform="rotate(-90 163.1 246.8)">1</text>
<text x="170.5" y="246.8" transform="rotate(-90 170.5 246.8)">1</text>
<text x="310.5" y="250.6">DESIGNER</text>
<text x="357.5" y="248.8">PART NO.</text>
<text x="90.8" y="256.8" transform="rotate(-90 90.8 256.8)">1</text>
<text x="100.8" y="256.8" transform="rotate(-90 100.8 256.8)">1</text>
<text x="113.2" y="256.8" transform="rotate(-90 113.2 256.8)">1</text>
<text x="310.5" y="256.1">CHECKED</text>
<text x="125.7" y="259.2" transform="rotate(-90 125.7 259.2)">1</text>
<text x="310.5" y="261.5">APPROVED</text>
<text x="310.5" y="267">CLASS</text>
</g>
<g font-size="2.4">
<text x="102.3" y="35.4">3.8M&lt;&gt;</text>
<text x="301.5" y="47.8">3.8C&lt;&gt;</text>
<text x="103.8" y="112.7">3.5M&lt;&gt;</text>
<text x="103.8" y="115.1">3.5M&lt;&gt;</text>
<text x="102.3" y="122.6">3.4L&lt;&gt;</text>
<text x="105.3" y="127.6">3.4L&lt;</text>
<text x="103.8" y="142.6">3.3L&lt;&gt;</text>
<text x="103.7" y="145">3.3L&lt;&gt;</text>
<text x="103.8" y="147.6">3.3L&lt;&gt;</text>
<text x="103.7" y="150">3.2L&lt;&gt;</text>
<text x="103.7" y="152.6">3.3L&lt;&gt;</text>
<text x="103.8" y="155">3.3L&lt;&gt;</text>
<text x="103.7" y="157.6">3.3L&lt;&gt;</text>
<text x="103.7" y="165">3.3L&lt;</text>
<text x="105.2" y="162.5">3.1A&lt;</text>
<text x="105.3" y="167.5">3.1A&lt;</text>
<text x="103.7" y="172.5">3.0D&lt;&gt;</text>
<text x="94.1" y="182.5">25.2M&gt; 3.1A&lt;&gt;</text>
<text x="105.2" y="184.9">3.1A&lt;</text>
<text x="103.7" y="194.9">16.7Q&gt;</text>
<text x="103.7" y="192.4">16.7Q&gt;</text>
<text x="95.5" y="202.4">6.5D&lt;</text>
<text x="105.2" y="202.4">4.5A&lt;</text>
<text x="294" y="199.9">3.5M&lt;&gt;</text>
<text x="294" y="212.3">3.5M&lt;&gt;</text>
<text x="294" y="224.8">3.4M&lt;&gt;</text>
</g>
<g font-size="2.3">
<text x="316.4" y="16.7">DATE</text>
<text x="335" y="16.7">EC NO.</text>
<text x="358.5" y="15.2">PART NO.</text>
<text x="358.5" y="26.6">DEVELOPMENT NO.</text>
<text x="387.6" y="26.6">Q/M</text>
</g>
<g font-size="2.1">
<text x="26.5" y="221.1" transform="rotate(-90 26.5 221.1)">1% 1/16W</text>
<text x="31.5" y="218.6" transform="rotate(-90 31.5 218.6)">1005</text>
<text x="43.9" y="219.9" transform="rotate(-90 43.9 219.9)">1005</text>
<text x="53.9" y="219.9" transform="rotate(-90 53.9 219.9)">1005</text>
<text x="66.4" y="221.1" transform="rotate(-90 66.4 221.1)">1005</text>
<text x="26.5" y="226.1" transform="rotate(-90 26.5 226.1)">301</text>
<text x="61.4" y="224.8" transform="rotate(-90 61.4 224.8)">1% 1/16W</text>
<text x="128.7" y="227.3" transform="rotate(-90 128.7 227.3)">1005</text>
<text x="37.7" y="233.5" transform="rotate(-90 37.7 233.5)">0.01UF 16V 10%</text>
<text x="47.7" y="233.5" transform="rotate(-90 47.7 233.5)">0.01UF 16V 10%</text>
<text x="61.4" y="229.8" transform="rotate(-90 61.4 229.8)">301</text>
<text x="123.7" y="233.5" transform="rotate(-90 123.7 233.5)">1% 1/16W</text>
<text x="123.7" y="239.8" transform="rotate(-90 123.7 239.8)">49.9</text>
<text x="166" y="237.3" transform="rotate(-90 166 237.3)">1005</text>
<text x="173.6" y="237.3" transform="rotate(-90 173.6 237.3)">1005</text>
<text x="31.5" y="243.5" transform="rotate(-90 31.5 243.5)">1005</text>
<text x="66.4" y="243.5" transform="rotate(-90 66.4 243.5)">1005</text>
<text x="161.1" y="243.5" transform="rotate(-90 161.1 243.5)">1% 1/16W</text>
<text x="168.6" y="243.5" transform="rotate(-90 168.6 243.5)">1% 1/16W</text>
<text x="26.5" y="247.2" transform="rotate(-90 26.5 247.2)">1% 1/16W</text>
<text x="61.4" y="247.2" transform="rotate(-90 61.4 247.2)">1% 1/16W</text>
<text x="87.5" y="247.2" transform="rotate(-90 87.5 247.2)">10%</text>
<text x="93.8" y="249.8" transform="rotate(-90 93.8 249.8)">1005</text>
<text x="97.5" y="247.2" transform="rotate(-90 97.5 247.2)">10%</text>
<text x="103.7" y="249.8" transform="rotate(-90 103.7 249.8)">1005</text>
<text x="116.2" y="249.8" transform="rotate(-90 116.2 249.8)">1608</text>
<text x="128.7" y="249.8" transform="rotate(-90 128.7 249.8)">1005</text>
<text x="161.1" y="249.8" transform="rotate(-90 161.1 249.8)">27.4</text>
<text x="168.6" y="249.8" transform="rotate(-90 168.6 249.8)">27.4</text>
<text x="26.5" y="252.2" transform="rotate(-90 26.5 252.2)">150</text>
<text x="61.4" y="252.2" transform="rotate(-90 61.4 252.2)">150</text>
<text x="123.7" y="255.9" transform="rotate(-90 123.7 255.9)">1% 1/16W</text>
<text x="87.5" y="260.9" transform="rotate(-90 87.5 260.9)">220PF 50V</text>
<text x="97.5" y="260.9" transform="rotate(-90 97.5 260.9)">220PF 50V</text>
<text x="110" y="260.9" transform="rotate(-90 110 260.9)">1UF 10V +80% -20%</text>
<text x="123.7" y="260.9" transform="rotate(-90 123.7 260.9)">100</text>
</g>
<g font-size="2">
<text x="311.4" y="273.2">IBM</text>
<text x="311.4" y="275">RESPONDING TO A REQUEST FOR QUOTATION</text>
<text x="312.6" y="271.4">THIS</text>
<text x="317.3" y="273.2">ITS</text>
<text x="319.7" y="271.4">DOCUMENT</text>
<text x="323.3" y="273.2">USE IS AUTHORIZED ONLY</text>
<text x="331.6" y="271.4">IS</text>
<text x="336.3" y="271.4">THE PROPERTY</text>
<text x="351.7" y="273.2">FOR</text>
<text x="352.9" y="271.4">OF</text>
<text x="311.4" y="276.7">OR</text>
<text x="311.4" y="278.6">IBM.</text>
<text x="311.4" y="280.2">TO THE IBM PURCHASING DEPARTMENT.</text>
<text x="316.1" y="276.7">FOR</text>
<text x="319.7" y="278.6">ALL QUESTIONS MUST BE REFERRED</text>
<text x="322.1" y="276.7">THE PERFORMANCE OF WORK</text>
<text x="351.7" y="276.7">FOR</text>
</g>
<g font-size="1.7">
<text x="115.5" y="35.8">BI</text>
<text x="297.3" y="48.3">BI</text>
<text x="115.5" y="113.1">BI</text>
<text x="115.5" y="115.6">BI</text>
<text x="115.5" y="123.1">BI</text>
<text x="115.5" y="128.1">BI</text>
<text x="115.5" y="143">BI</text>
<text x="115.1" y="145.5">OUT</text>
<text x="115.5" y="148">BI</text>
<text x="115.1" y="152.9">IN</text>
<text x="115.5" y="150.5">BI</text>
<text x="115.5" y="155.4">BI</text>
<text x="115.5" y="158">BI</text>
<text x="115.1" y="165.4">OUT</text>
<text x="115.1" y="163">OUT</text>
<text x="115.5" y="168">BI</text>
<text x="115.1" y="173">OUT</text>
<text x="115.1" y="185.4">OUT</text>
<text x="115.1" y="182.9">IN</text>
<text x="115.1" y="192.8">IN</text>
<text x="115.1" y="195.3">IN</text>
<text x="115.1" y="202.9">OUT</text>
<text x="289.8" y="200.3">BI</text>
<text x="289.8" y="212.9">BI</text>
<text x="289.8" y="225.3">BI</text>
</g>
<g font-size="1.6">
<text x="191.5" y="35.9">HA3#</text>
<text x="211.4" y="35.9">HD0#</text>
<text x="191.5" y="40.9">HA5#</text>
<text x="191.5" y="38.4">HA4#</text>
<text x="211.4" y="40.9">HD2#</text>
<text x="211.4" y="38.4">HD1#</text>
<text x="191.5" y="45.9">HA7#</text>
<text x="191.5" y="43.3">HA6#</text>
<text x="211.4" y="45.9">HD4#</text>
<text x="211.4" y="43.3">HD3#</text>
<text x="191.5" y="53.3">HA10#</text>
<text x="191.5" y="50.9">HA9#</text>
<text x="191.5" y="48.3">HA8#</text>
<text x="211.4" y="53.3">HD7#</text>
<text x="211.4" y="50.9">HD6#</text>
<text x="211.4" y="48.3">HD5#</text>
<text x="191.5" y="58.3">HA12#</text>
<text x="191.5" y="55.9">HA11#</text>
<text x="211.4" y="58.3">HD9#</text>
<text x="211.4" y="55.9">HD8#</text>
<text x="191.5" y="65.8">HA15#</text>
<text x="191.5" y="63.3">HA14#</text>
<text x="191.5" y="60.8">HA13#</text>
<text x="210.4" y="65.8">HD12#</text>
<text x="210.4" y="63.3">HD11#</text>
<text x="210.4" y="60.8">HD10#</text>
<text x="191.5" y="70.8">HA17#</text>
<text x="191.5" y="68.3">HA16#</text>
<text x="210.4" y="70.8">HD14#</text>
<text x="210.4" y="68.3">HD13#</text>
<text x="191.5" y="75.8">HA19#</text>
<text x="191.5" y="73.3">HA18#</text>
<text x="210.4" y="75.8">HD16#</text>
<text x="210.4" y="73.3">HD15#</text>
<text x="191.5" y="83.2">HA22#</text>
<text x="191.5" y="80.8">HA21#</text>
<text x="191.5" y="78.2">HA20#</text>
<text x="210.4" y="83.2">HD19#</text>
<text x="210.4" y="80.8">HD18#</text>
<text x="210.4" y="78.2">HD17#</text>
<text x="191.5" y="88.2">HA24#</text>
<text x="191.5" y="85.8">HA23#</text>
<text x="210.4" y="88.2">HD21#</text>
<text x="210.4" y="85.8">HD20#</text>
<text x="191.5" y="95.8">HA27#</text>
<text x="191.5" y="93.2">HA26#</text>
<text x="191.5" y="90.8">HA25#</text>
<text x="210.4" y="95.8">HD24#</text>
<text x="210.4" y="93.2">HD23#</text>
<text x="210.4" y="90.8">HD22#</text>
<text x="191.5" y="100.7">HA29#</text>
<text x="191.5" y="98.2">HA28#</text>
<text x="210.4" y="100.7">HD26#</text>
<text x="210.4" y="98.2">HD25#</text>
<text x="191.5" y="105.7">HA31#</text>
<text x="191.5" y="103.2">HA30#</text>
<text x="210.4" y="105.7">HD28#</text>
<text x="210.4" y="103.2">HD27#</text>
<text x="191.5" y="113.2">HADSTB0#</text>
<text x="210.4" y="113.2">HD31#</text>
<text x="210.4" y="110.7">HD30#</text>
<text x="210.4" y="108.2">HD29#</text>
<text x="191.5" y="115.7">HADSTB1#</text>
<text x="210.4" y="118.1">HD33#</text>
<text x="210.4" y="115.7">HD32#</text>
<text x="191.5" y="123.1">ADS#</text>
<text x="210.4" y="125.6">HD36#</text>
<text x="210.4" y="123.1">HD35#</text>
<text x="210.4" y="120.6">HD34#</text>
<text x="191.5" y="130.6">HREQ1#</text>
<text x="191.5" y="128.1">HREQ0#</text>
<text x="210.4" y="130.6">HD38#</text>
<text x="210.4" y="128.1">HD37#</text>
<text x="191.5" y="135.6">HREQ3#</text>
<text x="191.5" y="133.1">HREQ2#</text>
<text x="210.4" y="135.6">HD40#</text>
<text x="210.4" y="133.1">HD39#</text>
<text x="191.5" y="143.1">BNR#</text>
<text x="191.5" y="138.1">HREQ4#</text>
<text x="210.4" y="143.1">HD43#</text>
<text x="210.4" y="140.5">HD42#</text>
<text x="210.4" y="138.1">HD41#</text>
<text x="191.5" y="148.1">DBSY#</text>
<text x="191.5" y="145.5">BR0#</text>
<text x="210.4" y="148.1">HD45#</text>
<text x="210.4" y="145.5">HD44#</text>
<text x="191.5" y="155.5">HIT#</text>
<text x="191.5" y="153.1">HLOCK#</text>
<text x="191.5" y="150.5">DRDY#</text>
<text x="210.4" y="155.5">HD48#</text>
<text x="210.4" y="153.1">HD47#</text>
<text x="210.4" y="150.5">HD46#</text>
<text x="191.5" y="158">HITM#</text>
<text x="210.4" y="160.5">HD50#</text>
<text x="210.4" y="158">HD49#</text>
<text x="191.5" y="168">HTRDY#</text>
<text x="191.5" y="165.5">BPRI#</text>
<text x="191.5" y="163">DEFFER#</text>
<text x="210.4" y="168">HD53#</text>
<text x="210.4" y="165.5">HD52#</text>
<text x="210.4" y="163">HD51#</text>
<text x="191.5" y="173">RS0#</text>
<text x="210.4" y="173">HD55#</text>
<text x="210.4" y="170.5">HD54#</text>
<text x="191.5" y="178">RS2#</text>
<text x="191.5" y="175.5">RS1#</text>
<text x="210.4" y="178">HD57#</text>
<text x="210.4" y="175.5">HD56#</text>
<text x="191.5" y="185.4">DPWR#</text>
<text x="191.5" y="183">DPSLP#</text>
<text x="210.4" y="185.4">HD60#</text>
<text x="210.4" y="183">HD59#</text>
<text x="210.4" y="180.4">HD58#</text>
<text x="210.4" y="190.4">HD62#</text>
<text x="210.4" y="188">HD61#</text>
<text x="191.5" y="195.4">BCLK#</text>
<text x="191.5" y="193">BCLK</text>
<text x="210.4" y="193">HD63#</text>
<text x="191.5" y="202.9">CPURST#</text>
<text x="207.4" y="202.9">HDSTBN1#</text>
<text x="207.4" y="200.4">HDSTBN0#</text>
<text x="207.4" y="207.9">HDSTBN3#</text>
<text x="207.4" y="205.4">HDSTBN2#</text>
<text x="191.5" y="215.4">HVREF</text>
<text x="191.5" y="212.9">HVREF</text>
<text x="191.5" y="210.4">HVREF</text>
<text x="207.4" y="215.4">HDSTBP1#</text>
<text x="207.4" y="212.9">HDSTBP0#</text>
<text x="191.5" y="220.3">HVREF</text>
<text x="191.5" y="217.8">HVREF</text>
<text x="207.4" y="220.3">HDSTBP3#</text>
<text x="207.4" y="217.8">HDSTBP2#</text>
<text x="191.5" y="227.8">HRCOMP0</text>
<text x="210.4" y="227.8">DBI1#</text>
<text x="210.4" y="225.3">DBI0#</text>
<text x="191.5" y="232.8">HRCOMP1</text>
<text x="210.4" y="232.8">DBI3#</text>
<text x="210.4" y="230.3">DBI2#</text>
<text x="191.5" y="245.3">HSWNG1</text>
<text x="191.5" y="240.3">HSWNG0</text>
</g>
</svg>
